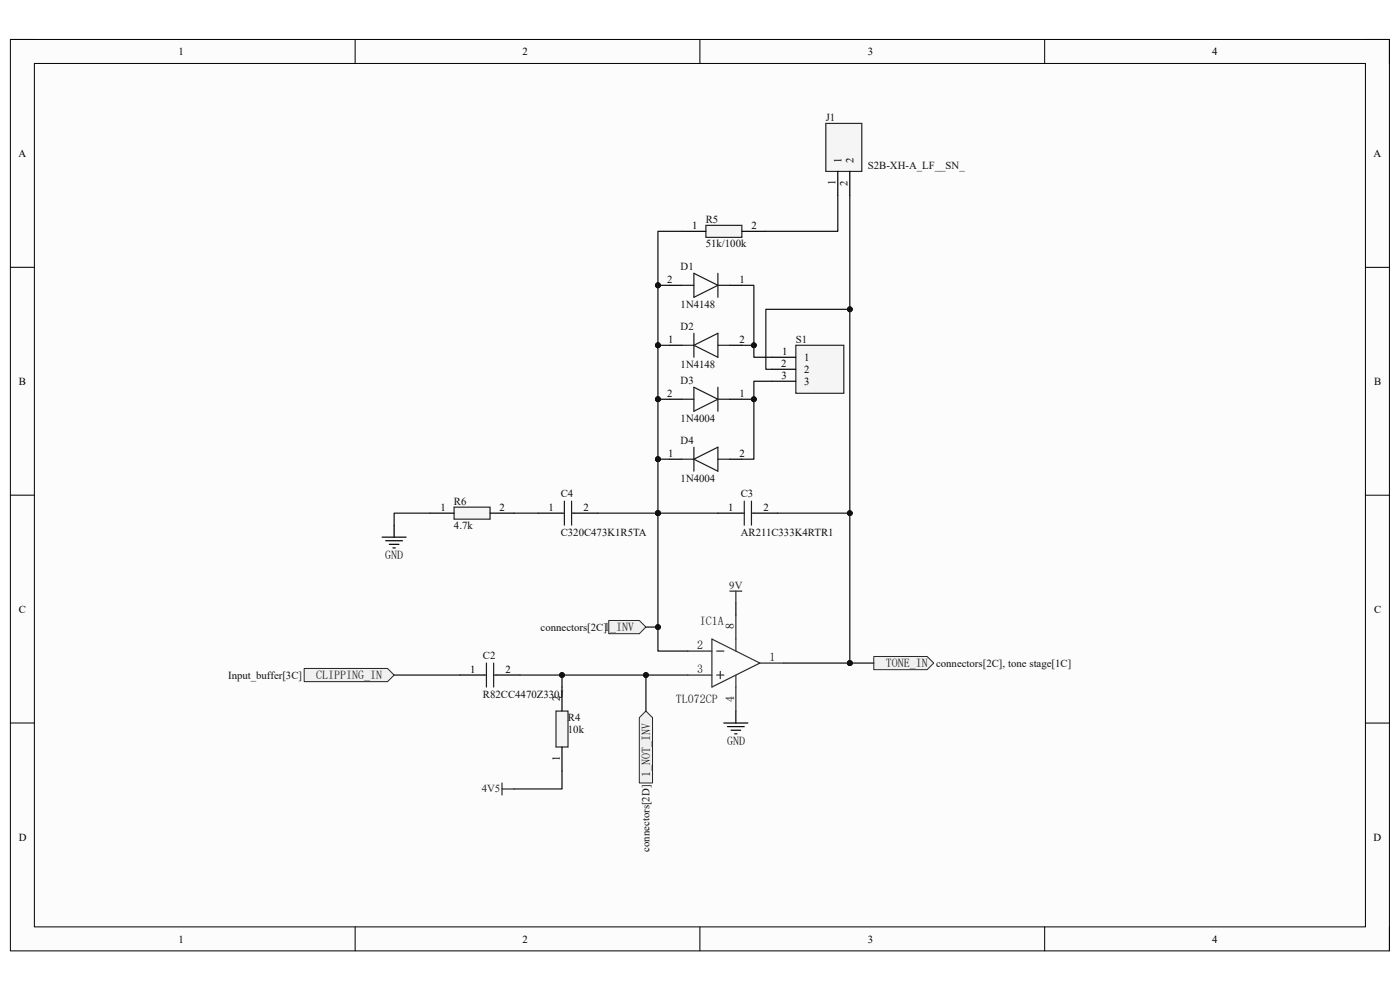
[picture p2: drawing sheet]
<svg xmlns="http://www.w3.org/2000/svg" width="297mm" height="210mm" viewBox="0 0 297 210" stroke-linecap="round" stroke-linejoin="round" font-family="sans-serif">
<path d="M2.2 8.4h292.6v193.3h-292.6z" fill-rule="evenodd" fill="#fcfcfc"/>
<path d="M2.2 8.4h292.6v193.3h-292.6z" fill="none" stroke="#000" stroke-width=".21"/>
<path d="M7.3 13.5h282.4v183.1h-282.4z" fill-rule="evenodd" fill="#fcfcfc"/>
<g fill="none" stroke="#000" stroke-width=".21">
<path d="M2.2 8.4h5.1M7.3 13.5h282.4v183.1h-282.4zM75.3 8.4v5.1M148.5 8.4v5.1M221.6 8.4v5.1M289.7 8.4h5.1v5.1M2.2 56.7h5.1M289.7 56.7h5.1M2.2 105h5.1M289.7 105.1h5.1M2.2 153.4h5.1M289.7 153.4h5.1"/>
<path d="M75.3 196.6v5.1M148.5 196.6v5.1M221.6 196.6v5.1M294.8 196.6v5.1"/>
</g>
<path d="M64.5 141.8h17.7l1.4 1.4-1.4 1.4h-17.7z" fill-rule="evenodd" fill="#f0f0f0"/>
<path d="M64.5 141.8h17.7l1.4 1.4-1.4 1.4h-17.7z" fill="none" stroke="#262626" stroke-width=".21"/>
<path d="M81.1 114h5.1M81.8 114.7h3.6M82.6 115.5h2M83.4 116.2h.5M83.6 111.4v2.6M153.6 153.4h5.1M154.3 154.1h3.6M155.1 154.9h2M155.9 155.7h.5M156.1 150.8v2.6" fill="none" stroke="#000" stroke-width=".25"/>
<path d="M151 135.6l10.2 5.1-10.2 5zM152 138.1h1.6M156.1 135.6v2.5M152 143.2h1.6M152.8 142.4v1.6M156.1 143.2v2.5" fill="none" stroke="#303030" stroke-width=".25"/>
<path d="M145.9 138.1h5.1M156.1 130.5v5.1M145.9 143.2h5.1M156.1 145.7v5.1M161.2 140.7h5.1" fill="none" stroke="#292929" stroke-width=".25"/>
<path d="M137 150.8l1.4 1.4v13.9h-2.8v-13.9z" fill-rule="evenodd" fill="#f0f0f0"/>
<path d="M137 150.8l1.4 1.4v13.9h-2.8v-13.9z" fill="none" stroke="#262626" stroke-width=".21"/>
<path d="M185.4 139.3h11.3l1.4 1.4-1.4 1.4h-11.3z" fill-rule="evenodd" fill="#f0f0f0"/>
<path d="M185.4 139.3h11.3l1.4 1.4-1.4 1.4h-11.3z" fill="none" stroke="#262626" stroke-width=".21"/>
<path d="M129.1 131.6h6.5l1.4 1.4-1.4 1.4h-6.5z" fill-rule="evenodd" fill="#f0f0f0"/>
<path d="M129.1 131.6h6.5l1.4 1.4-1.4 1.4h-6.5z" fill="none" stroke="#262626" stroke-width=".21"/>
<path d="M97.6 143.2h5.1M105.2 143.2h5.1" fill="none" stroke="#000" stroke-width=".25"/>
<path d="M102.7 143.2h.5M103.2 140.7v5M104.7 140.7v5M104.7 143.2h.5" fill="none" stroke="#1c1c1c" stroke-width=".25"/>
<path d="M118 150.8h2.5v7.7h-2.5z" fill-rule="evenodd" fill="#f5f5f5"/>
<path d="M118 150.8h2.5v7.7h-2.5z" fill="none" stroke="#262626" stroke-width=".25"/>
<path d="M114.1 108.9h5.1M121.8 108.9h5.1M152.3 108.9h5.1M159.9 108.9h5.1M119.2 145.7v5.1M119.2 158.5v5.1" fill="none" stroke="#000" stroke-width=".25"/>
<path d="M119.2 108.9h.5M119.7 106.3v5.1M121.3 108.9h.5M121.3 106.3v5.1M157.4 108.9h.5M157.9 106.3v5.1M159.4 106.3v5.1M159.4 108.9h.5" fill="none" stroke="#1c1c1c" stroke-width=".25"/>
<path d="M96.3 107.6h7.7v2.5h-7.7z" fill-rule="evenodd" fill="#f5f5f5"/>
<path d="M96.3 107.6h7.7v2.5h-7.7z" fill="none" stroke="#262626" stroke-width=".25"/>
<path d="M91.2 108.9h5.1M104 108.9h5.1" fill="none" stroke="#000" stroke-width=".25"/>
<path d="M149.8 47.8h7.6v2.6h-7.6z" fill-rule="evenodd" fill="#f5f5f5"/>
<path d="M149.8 47.8h7.6v2.6h-7.6z" fill="none" stroke="#262626" stroke-width=".25"/>
<path d="M144.7 49.1h5.1M157.4 49.1h5.1M142.1 60.5h2.6M142.1 73.2h2.6M154.8 60.5h2.6M154.8 73.2h2.6M142.1 84.7h2.6M142.1 97.4h2.6M154.8 84.7h2.6M154.8 97.4h2.6" fill="none" stroke="#000" stroke-width=".25"/>
<g fill="none" stroke="#1c1c1c" stroke-width=".25">
<path d="M147.2 58l5.1 2.5-5.1 2.6zM152.3 58v5.1M144.7 60.5h2.5M144.7 73.2h2.5M147.2 70.7v5.1M147.2 73.2l5.1-2.5v5.1zM152.3 60.5h2.5M152.3 73.2h2.5M144.7 84.7h2.5M144.7 97.4h2.5M147.2 82.1l5.1 2.6-5.1 2.5zM147.2 94.9v5.1"/>
<path d="M147.2 97.4l5.1-2.5v5.1zM152.3 82.1v5.1M152.3 84.7h2.5M152.3 97.4h2.5"/>
</g>
<path d="M175.2 26.2h7.6v10.2h-7.6z" fill-rule="evenodd" fill="#f5f5f5"/>
<path d="M175.2 26.2h7.6v10.2h-7.6zM154.8 125.4h2.6M156.1 125.4v2.5M106.5 166.1v2.5M106.5 167.4h2.6" fill="none" stroke="#262626" stroke-width=".25"/>
<path d="M177.7 36.4v5M180.3 36.4v5" fill="none" stroke="#000" stroke-width=".25"/>
<path d="M168.8 73.2h10.2v10.2h-10.2z" fill-rule="evenodd" fill="#f5f5f5"/>
<path d="M168.8 73.2h10.2v10.2h-10.2z" fill="none" stroke="#262626" stroke-width=".25"/>
<path d="M163.7 75.8h5.1M163.7 78.3h5.1M163.7 80.9h5.1" fill="none" stroke="#000" stroke-width=".25"/>
<path d="M180.3 140.7h5.1" fill="none" stroke="#0e0e0e" stroke-width=".25"/>
<circle cx="180.3" cy="140.7" r=".51" fill="#0e0e0e"/>
<circle cx="180.3" cy="140.7" r=".51" fill="none" stroke="#0e0e0e" stroke-width=".21"/>
<path d="M83.6 143.2h14M110.3 143.2h8.9v2.5M119.2 163.6v3.8h-10.1" fill="none" stroke="#0e0e0e" stroke-width=".25"/>
<circle cx="119.2" cy="143.2" r=".51" fill="#0e0e0e"/>
<circle cx="119.2" cy="143.2" r=".51" fill="none" stroke="#0e0e0e" stroke-width=".21"/>
<path d="M119.2 143.2h17.8v7.6" fill="none" stroke="#0e0e0e" stroke-width=".25"/>
<circle cx="119.2" cy="143.2" r=".51" fill="#0e0e0e"/>
<circle cx="119.2" cy="143.2" r=".51" fill="none" stroke="#0e0e0e" stroke-width=".21"/>
<circle cx="137" cy="143.2" r=".51" fill="#0e0e0e"/>
<circle cx="137" cy="143.2" r=".51" fill="none" stroke="#0e0e0e" stroke-width=".21"/>
<path d="M137 143.2h8.9" fill="none" stroke="#0e0e0e" stroke-width=".25"/>
<circle cx="137" cy="143.2" r=".51" fill="#0e0e0e"/>
<circle cx="137" cy="143.2" r=".51" fill="none" stroke="#0e0e0e" stroke-width=".21"/>
<path d="M139.6 108.9h12.7" fill="none" stroke="#0e0e0e" stroke-width=".25"/>
<circle cx="139.6" cy="108.9" r=".51" fill="#0e0e0e"/>
<circle cx="139.6" cy="108.9" r=".51" fill="none" stroke="#0e0e0e" stroke-width=".21"/>
<path d="M91.2 108.9h-7.6v2.5M109.1 108.9h5M126.9 108.9h12.7" fill="none" stroke="#0e0e0e" stroke-width=".25"/>
<circle cx="139.6" cy="108.9" r=".51" fill="#0e0e0e"/>
<circle cx="139.6" cy="108.9" r=".51" fill="none" stroke="#0e0e0e" stroke-width=".21"/>
<path d="M139.6 97.4h2.5" fill="none" stroke="#0e0e0e" stroke-width=".25"/>
<circle cx="139.6" cy="97.4" r=".51" fill="#0e0e0e"/>
<circle cx="139.6" cy="97.4" r=".51" fill="none" stroke="#0e0e0e" stroke-width=".21"/>
<path d="M139.6 84.7h2.5" fill="none" stroke="#0e0e0e" stroke-width=".25"/>
<circle cx="139.6" cy="84.7" r=".51" fill="#0e0e0e"/>
<circle cx="139.6" cy="84.7" r=".51" fill="none" stroke="#0e0e0e" stroke-width=".21"/>
<path d="M139.6 73.2h2.5" fill="none" stroke="#0e0e0e" stroke-width=".25"/>
<circle cx="139.6" cy="73.2" r=".51" fill="#0e0e0e"/>
<circle cx="139.6" cy="73.2" r=".51" fill="none" stroke="#0e0e0e" stroke-width=".21"/>
<path d="M139.6 60.5h2.5" fill="none" stroke="#0e0e0e" stroke-width=".25"/>
<circle cx="139.6" cy="60.5" r=".51" fill="#0e0e0e"/>
<circle cx="139.6" cy="60.5" r=".51" fill="none" stroke="#0e0e0e" stroke-width=".21"/>
<path d="M137 133h2.6v5.1h6.3" fill="none" stroke="#0e0e0e" stroke-width=".25"/>
<circle cx="139.6" cy="133" r=".51" fill="#0e0e0e"/>
<circle cx="139.6" cy="133" r=".51" fill="none" stroke="#0e0e0e" stroke-width=".21"/>
<path d="M139.6 108.9v24.1" fill="none" stroke="#0e0e0e" stroke-width=".25"/>
<circle cx="139.6" cy="133" r=".51" fill="#0e0e0e"/>
<circle cx="139.6" cy="133" r=".51" fill="none" stroke="#0e0e0e" stroke-width=".21"/>
<circle cx="139.6" cy="108.9" r=".51" fill="#0e0e0e"/>
<circle cx="139.6" cy="108.9" r=".51" fill="none" stroke="#0e0e0e" stroke-width=".21"/>
<path d="M139.6 97.4v11.5" fill="none" stroke="#0e0e0e" stroke-width=".25"/>
<circle cx="139.6" cy="108.9" r=".51" fill="#0e0e0e"/>
<circle cx="139.6" cy="108.9" r=".51" fill="none" stroke="#0e0e0e" stroke-width=".21"/>
<circle cx="139.6" cy="97.4" r=".51" fill="#0e0e0e"/>
<circle cx="139.6" cy="97.4" r=".51" fill="none" stroke="#0e0e0e" stroke-width=".21"/>
<path d="M139.6 84.7v12.7" fill="none" stroke="#0e0e0e" stroke-width=".25"/>
<circle cx="139.6" cy="97.4" r=".51" fill="#0e0e0e"/>
<circle cx="139.6" cy="97.4" r=".51" fill="none" stroke="#0e0e0e" stroke-width=".21"/>
<circle cx="139.6" cy="84.7" r=".51" fill="#0e0e0e"/>
<circle cx="139.6" cy="84.7" r=".51" fill="none" stroke="#0e0e0e" stroke-width=".21"/>
<path d="M139.6 73.2v11.5" fill="none" stroke="#0e0e0e" stroke-width=".25"/>
<circle cx="139.6" cy="84.7" r=".51" fill="#0e0e0e"/>
<circle cx="139.6" cy="84.7" r=".51" fill="none" stroke="#0e0e0e" stroke-width=".21"/>
<circle cx="139.6" cy="73.2" r=".51" fill="#0e0e0e"/>
<circle cx="139.6" cy="73.2" r=".51" fill="none" stroke="#0e0e0e" stroke-width=".21"/>
<path d="M139.6 60.5v12.7" fill="none" stroke="#0e0e0e" stroke-width=".25"/>
<circle cx="139.6" cy="73.2" r=".51" fill="#0e0e0e"/>
<circle cx="139.6" cy="73.2" r=".51" fill="none" stroke="#0e0e0e" stroke-width=".21"/>
<circle cx="139.6" cy="60.5" r=".51" fill="#0e0e0e"/>
<circle cx="139.6" cy="60.5" r=".51" fill="none" stroke="#0e0e0e" stroke-width=".21"/>
<path d="M144.7 49.1h-5.1v11.4" fill="none" stroke="#0e0e0e" stroke-width=".25"/>
<circle cx="139.6" cy="60.5" r=".51" fill="#0e0e0e"/>
<circle cx="139.6" cy="60.5" r=".51" fill="none" stroke="#0e0e0e" stroke-width=".21"/>
<path d="M177.7 41.4v7.7h-15.2M180.3 65.6v43.3h-15.3" fill="none" stroke="#0e0e0e" stroke-width=".25"/>
<circle cx="180.3" cy="65.6" r=".51" fill="#0e0e0e"/>
<circle cx="180.3" cy="65.6" r=".51" fill="none" stroke="#0e0e0e" stroke-width=".21"/>
<circle cx="180.3" cy="108.9" r=".51" fill="#0e0e0e"/>
<circle cx="180.3" cy="108.9" r=".51" fill="none" stroke="#0e0e0e" stroke-width=".21"/>
<path d="M180.3 108.9v31.8" fill="none" stroke="#0e0e0e" stroke-width=".25"/>
<circle cx="180.3" cy="108.9" r=".51" fill="#0e0e0e"/>
<circle cx="180.3" cy="108.9" r=".51" fill="none" stroke="#0e0e0e" stroke-width=".21"/>
<circle cx="180.3" cy="140.7" r=".51" fill="#0e0e0e"/>
<circle cx="180.3" cy="140.7" r=".51" fill="none" stroke="#0e0e0e" stroke-width=".21"/>
<path d="M166.3 140.7h14" fill="none" stroke="#0e0e0e" stroke-width=".25"/>
<circle cx="180.3" cy="140.7" r=".51" fill="#0e0e0e"/>
<circle cx="180.3" cy="140.7" r=".51" fill="none" stroke="#0e0e0e" stroke-width=".21"/>
<path d="M157.4 84.7h2.5M156.1 127.9v2.6" fill="none" stroke="#0e0e0e" stroke-width=".25"/>
<circle cx="159.9" cy="84.7" r=".51" fill="#0e0e0e"/>
<circle cx="159.9" cy="84.7" r=".51" fill="none" stroke="#0e0e0e" stroke-width=".21"/>
<path d="M163.7 80.9h-3.8v16.5h-2.5" fill="none" stroke="#0e0e0e" stroke-width=".25"/>
<circle cx="159.9" cy="84.7" r=".51" fill="#0e0e0e"/>
<circle cx="159.9" cy="84.7" r=".51" fill="none" stroke="#0e0e0e" stroke-width=".21"/>
<path d="M157.4 73.2h2.5" fill="none" stroke="#0e0e0e" stroke-width=".25"/>
<circle cx="159.9" cy="73.2" r=".51" fill="#0e0e0e"/>
<circle cx="159.9" cy="73.2" r=".51" fill="none" stroke="#0e0e0e" stroke-width=".21"/>
<path d="M157.4 60.5h2.5v15.3h3.8" fill="none" stroke="#0e0e0e" stroke-width=".25"/>
<circle cx="159.9" cy="73.2" r=".51" fill="#0e0e0e"/>
<circle cx="159.9" cy="73.2" r=".51" fill="none" stroke="#0e0e0e" stroke-width=".21"/>
<path d="M180.3 41.4v24.2h-17.8v12.7h1.2" fill="none" stroke="#0e0e0e" stroke-width=".25"/>
<circle cx="180.3" cy="65.6" r=".51" fill="#0e0e0e"/>
<circle cx="180.3" cy="65.6" r=".51" fill="none" stroke="#0e0e0e" stroke-width=".21"/>
<g font-size="2.5">
<text x="81.7" y="118.7">GND</text>
<text x="147.9" y="137.8">2</text>
<text x="155.7" y="133.5" transform="rotate(-90 155.7 133.5)">8</text>
<text x="147.9" y="142.8">3</text>
<text x="163.2" y="140.3">1</text>
<text x="155.7" y="149" transform="rotate(-90 155.7 149)">4</text>
<text x="154.3" y="158.1">GND</text>
</g>
<g font-size="2.5" fill="#0e0e0e">
<text x="148.5" y="132.6">IC1A</text>
<text x="187.9" y="141.6">TONE_IN</text>
<text x="67.1" y="144.1">CLIPPING_IN</text>
<text x="143.4" y="149.2">TL072CP</text>
<text x="138" y="164.8" transform="rotate(-90 138 164.8)">1_NOT_INV</text>
</g>
<g font-size="2.3">
<text x="37.9" y="11.7">1</text>
<text x="110.9" y="11.7">2</text>
<text x="184.1" y="11.7">3</text>
<text x="257.1" y="11.7">4</text>
<text x="3.9" y="33.3">A</text>
<text x="178.5" y="34.6" transform="rotate(-90 178.5 34.6)">1</text>
<text x="181.1" y="34.6" transform="rotate(-90 181.1 34.6)">2</text>
<text x="291.4" y="33.3">A</text>
<text x="177.2" y="39.2" transform="rotate(-90 177.2 39.2)">1</text>
<text x="179.8" y="39.5" transform="rotate(-90 179.8 39.5)">2</text>
<text x="146.9" y="48.6">1</text>
<text x="159.4" y="48.6">2</text>
<text x="141.6" y="60">2</text>
<text x="156.9" y="60">1</text>
<text x="141.8" y="72.7">1</text>
<text x="156.9" y="72.7">2</text>
<text x="165.7" y="77.8">2</text>
<text x="165.9" y="75.3">1</text>
<text x="170.6" y="76.5">1</text>
<text x="4" y="81.6">B</text>
<text x="165.8" y="80.3">3</text>
<text x="170.6" y="79.1">2</text>
<text x="170.6" y="81.6">3</text>
<text x="291.5" y="81.6">B</text>
<text x="141.6" y="84.2">2</text>
<text x="156.9" y="84.2">1</text>
<text x="141.8" y="96.9">1</text>
<text x="156.9" y="96.9">2</text>
<text x="93.4" y="108.3">1</text>
<text x="106" y="108.3">2</text>
<text x="116.3" y="108.3">1</text>
<text x="123.8" y="108.3">2</text>
<text x="154.5" y="108.3">1</text>
<text x="162" y="108.3">2</text>
<text x="4" y="130">C</text>
<text x="291.5" y="130">C</text>
<text x="99.8" y="142.7">1</text>
<text x="107.3" y="142.7">2</text>
<text x="118.7" y="148.8" transform="rotate(-90 118.7 148.8)">2</text>
<text x="118.7" y="161.4" transform="rotate(-90 118.7 161.4)">1</text>
<text x="4" y="178.3">D</text>
<text x="291.4" y="178.3">D</text>
<text x="37.9" y="199.9">1</text>
<text x="110.9" y="199.9">2</text>
<text x="184.1" y="199.9">3</text>
<text x="257.1" y="199.9">4</text>
</g>
<g font-size="2.3" fill="#0e0e0e">
<text x="175.2" y="25.7">J1</text>
<text x="184.1" y="35.9">S2B-XH-A_LF__SN_</text>
<text x="149.7" y="47.3">R5</text>
<text x="149.7" y="52.4">51k/100k</text>
<text x="144.4" y="57.2">D1</text>
<text x="144.4" y="65.4">1N4148</text>
<text x="144.4" y="69.9">D2</text>
<text x="168.8" y="72.7">S1</text>
<text x="144.4" y="81.4">D3</text>
<text x="144.4" y="78.1">1N4148</text>
<text x="144.4" y="89.5">1N4004</text>
<text x="144.4" y="94.1">D4</text>
<text x="96.3" y="107.1">R6</text>
<text x="119" y="105.5">C4</text>
<text x="144.4" y="102.2">1N4004</text>
<text x="157.1" y="105.5">C3</text>
<text x="96.3" y="112.1">4.7k</text>
<text x="119" y="113.7">C320C473K1R5TA</text>
<text x="157.1" y="113.7">AR211C333K4RTR1</text>
<text x="114.7" y="133.8">connectors[2C]1_INV</text>
<text x="48.4" y="144">Input_buffer[3C]</text>
<text x="102.4" y="139.9">C2</text>
<text x="198.6" y="141.4">connectors[2C], tone stage[1C]</text>
<text x="102.4" y="148">R82CC4470Z330J</text>
<text x="120.5" y="152.9">R4</text>
<text x="120.5" y="155.4">10k</text>
<text x="137.8" y="180.7" transform="rotate(-90 137.8 180.7)">connectors[2D]</text>
</g>
<g font-size="2.3" fill="#262626">
<text x="154.7" y="124.9">9V</text>
<text x="102.2" y="168.1">4V5</text>
</g>
</svg>
